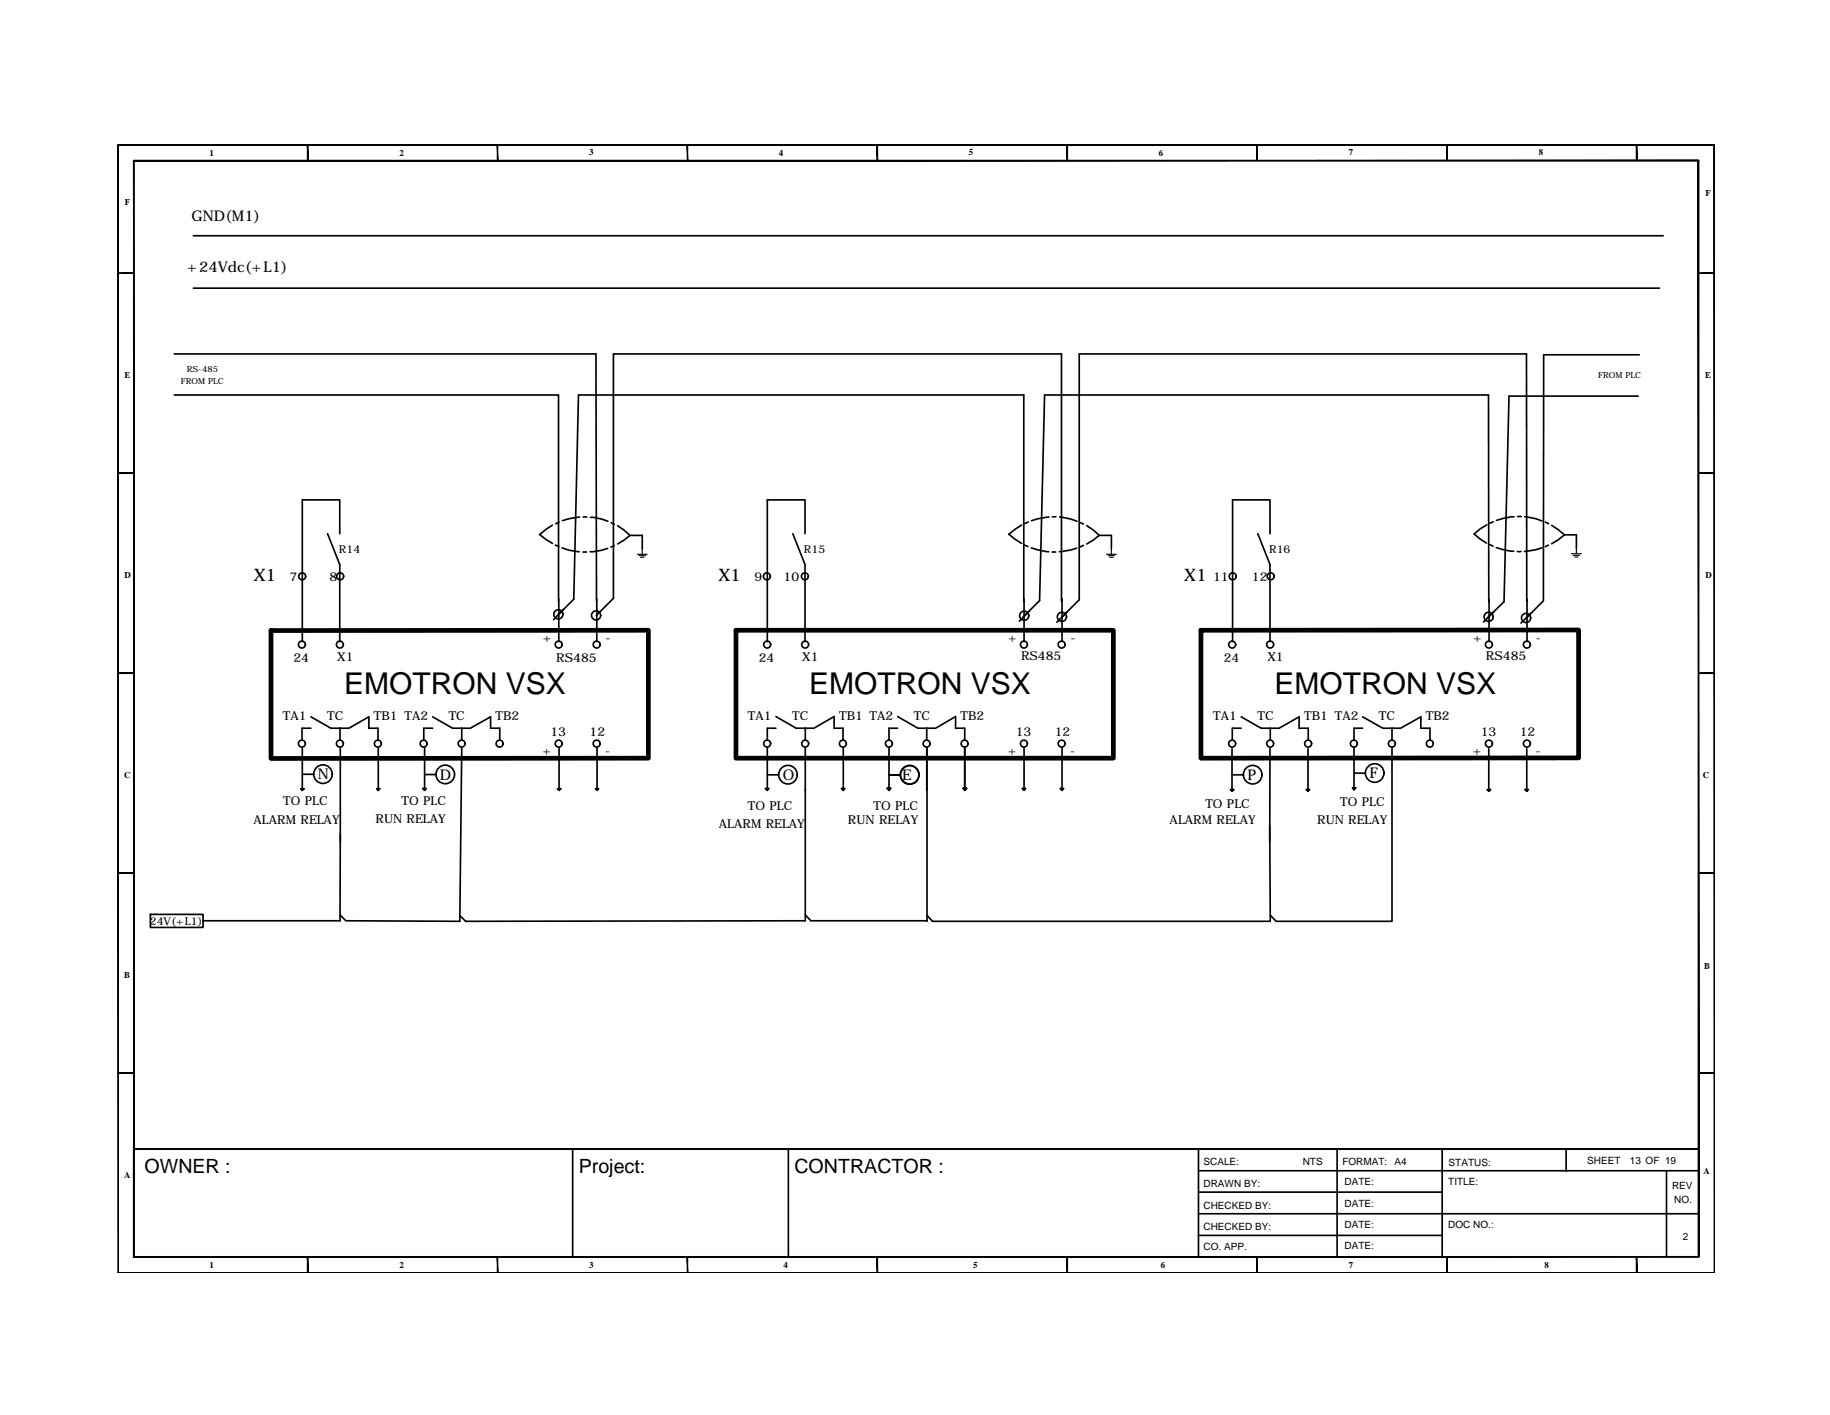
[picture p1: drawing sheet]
<svg xmlns="http://www.w3.org/2000/svg" width="279mm" height="216mm" viewBox="0 0 279 216" stroke-linecap="round" stroke-linejoin="round" font-family="sans-serif">
<!-- layer: FRAME -->
<g fill="#000" stroke="#000" stroke-width=".15">
<path d="M18 22.1v.1l243.8-.1zM18 22.2l243.8-.1v.1z"/>
<path d="M20.4 24.5l.1 167.3v-167.3zM20.4 24.5l.1 167.3h-.1z"/>
<path d="M46.9 22.1l.1 2.4v-2.4zM46.9 22.1l.1 2.4h-.1z"/>
<path d="M75.9 22.1l.1 2.4v-2.4zM75.9 22.1l.1 2.4h-.1z"/>
<path d="M104.9 22.1l.1 2.4v-2.4zM104.9 22.1l.1 2.4h-.1z"/>
<path d="M133.9 22.1l.1 2.4v-2.4zM133.9 22.1l.1 2.4h-.1z"/>
<path d="M162.9 22.1l.1 2.4v-2.4zM162.9 22.1l.1 2.4h-.1z"/>
<path d="M191.9 22.1l.1 2.4v-2.4zM191.9 22.1l.1 2.4h-.1z"/>
<path d="M220.9 22.1l.1 2.4v-2.4zM220.9 22.1l.1 2.4h-.1z"/>
<path d="M249.8 22.1l.2 2.4v-2.4zM249.8 22.1l.2 2.4h-.2z"/>
<path d="M20.4 24.6h238.9v-.1zM20.4 24.5h238.9l-238.9 .1z"/>
<path d="M261.7 22.1l.1 172.1zM261.7 22.1l.1 172.1z"/>
<path d="M18 41.6v.1l2.4-.1zM18 41.7l2.4-.1v.1z"/>
<path d="M259.3 41.6v.1l2.5-.1zM259.3 41.7l2.5-.1v.1z"/>
<path d="M18 72.1v.1l2.4-.1zM18 72.2l2.4-.1v.1z"/>
<path d="M259.3 72.1v.1l2.5-.1zM259.3 72.2l2.5-.1v.1z"/>
<path d="M18 102.6v.2l2.4-.2zM18 102.8l2.4-.2v.2z"/>
<path d="M259.3 102.6v.2l2.5-.2zM259.3 102.8l2.5-.2v.2z"/>
<path d="M18 133.2v.1l2.4-.1zM18 133.3l2.4-.1v.1z"/>
<path d="M259.3 133.2v.1l2.5-.1zM259.3 133.3l2.5-.1v.1z"/>
<path d="M18 163.7v.1l2.4-.1zM18 163.8l2.4-.1v.1z"/>
<path d="M259.3 163.7v.1l2.5-.1zM259.3 163.8l2.5-.1v.1z"/>
<path d="M18 22.1v172.1h.1zM18 22.1h.1v172.1z"/>
<path d="M20.4 191.7v.1l238.9-.1zM20.4 191.8l238.9-.1v.1z"/>
<path d="M46.9 191.8l.1 2.4v-2.4zM46.9 191.8l.1 2.4h-.1z"/>
<path d="M75.9 191.8l.1 2.4v-2.4zM75.9 191.8l.1 2.4h-.1z"/>
<path d="M104.9 191.8l.1 2.4v-2.4zM104.9 191.8l.1 2.4h-.1z"/>
<path d="M133.9 191.8v2.4h.1zM133.9 191.8h.1v2.4z"/>
<path d="M162.9 191.8l.1 2.4v-2.4zM162.9 191.8l.1 2.4h-.1z"/>
<path d="M191.9 191.8l.1 2.4v-2.4zM191.9 191.8l.1 2.4h-.1z"/>
<path d="M220.9 191.8l.1 2.4v-2.4zM220.9 191.8l.1 2.4h-.1z"/>
<path d="M249.8 191.8l.2 2.4v-2.4zM249.8 191.8l.2 2.4h-.2z"/>
<path d="M259.3 24.5v167.3h.1zM259.3 24.5h.1v167.3z"/>
<path d="M18 194.2h243.8zM18 194.2h243.8z"/>
</g>
<path d="M20.4 175.3h238.9zM20.4 175.3v16.5M183 178.6h76.2M183 175.3v16.5M183 181.9h37.2M183 185.2h76.2M183 188.5h37.2" fill="none" stroke="#000" stroke-width=".25"/>
<!-- layer: 0 -->
<g fill="none" stroke="#000" stroke-width=".25">
<path d="M29.5 36h224.4M26.6 54h64.4l.1 37.7M29.5 44h223.9M250.3 54.1h-14.6l-.1 37.6-2.6 2.6M26.6 60.3h58.7v31.5M85.4 79.7l-.5 .2M88.5 78.9l-1.7 .2-.9 .3M89 78.9h.6M90.1 78.9l1.7 .3 1 .3M93.3 79.7l.5 .3M157 79.7l-.5 .2M160.2 78.9l-1.7 .2-1 .3"/>
<path d="M160.7 78.9h.5M161.8 78.9l1.7 .3 .9 .3M164.9 79.7l.5 .3M228 79.6l-.5 .2M231.2 78.9l-1.7 .2-1 .3M231.7 78.8h.6M232.8 78.9l1.7 .2 .9 .4M235.9 79.7l.5 .2M250.1 60.4h-19.7l-.8 31.4-2.5 2.5M51.9 81.4v-5.1h-5.7v21.6M51.9 86.1v11.8M84.3 80.1l-1.9 1.5 1.9 1.3"/>
<path d="M84.8 83.2l.5 .2M85.3 91.4v6.5M85.8 83.6l1 .3 1.6 .3M86.1 92.9l-1.6 1.7M89 84.2h.5M91.1 91.4v6.5M92.8 83.7l-1 .3-1.7 .2M93.8 83.3l-.5 .2M94.3 80.2l1.9 1.5-1.9 1.3M96.2 81.7h1.9v2M122.9 81.4v-5.1h-5.7v21.6M122.9 86.1v11.8"/>
<path d="M156 80.1l-2 1.4 2 1.4M156.3 91.8v-31.5h-68l-.7 31.1-2.5 2.5M156.4 91.4v6.5M156.4 83.2l.5 .2M157.2 93.2l-1.6 1.6M157.5 83.6l.9 .3 1.7 .3M160.6 84.2h.6M162.1 91.8v-37.8h-68.4v37.3l-2.7 2.6M162.2 91.4v6.5M164.4 83.6l-1 .3-1.7 .3M165.4 83.2l-.5 .3M165.9 80.2l1 .6 .9 .9-1.9 1.3"/>
<path d="M167.8 81.7h1.9v2M193.9 81.4v-5.1h-5.7v21.6M193.9 86.1v11.8M227 80.1l-1 .6-.9 .8 1.9 1.4M227.3 91.8v-31.5h-67.8l-.8 31.3-2.5 2.5M227.3 91.4v6.5M227.5 83.1l.4 .2M228.1 93.3l-1.6 1.6M228.4 83.6l1 .2 1.7 .3M231.7 84.1h.5M233.1 91.8v-37.8h-68.3v37.5l-3.5 3.4M233.1 91.4v6.5"/>
<path d="M233.8 93.5l-1.6 1.6M235.4 83.6l-1 .3-1.6 .2M236.4 83.2l-.5 .2M236.9 80.2l2 1.4-1.1 .8-.9 .6M238.9 81.6h1.8v2M46.2 114.1v6.5M46.2 118.1h1.7M47.5 111.1h-1.4v1.8M47.5 109.4l3 1.7h1.4M51.9 111.1h1.4l3-1.7v1.7h1.4v1.8M51.9 111.1v1.8M52 114.1v14.3"/>
<path d="M57.8 114.1v6.5M64.8 114.1v6.5M64.8 118.2h1.8M66.1 111.1h-1.4v1.8M66.1 109.4l3 1.7h1.4M70.5 114l-.3 26.6-17.4-.1-.9-.9M70.5 111.1h1.3l3.1-1.7v1.7h1.4v1.8M70.5 111.1v1.8M85.4 114.1v6.5M91.2 114.1v6.5M117.2 114.1v6.5M117.2 118.2h1.7"/>
<path d="M118.5 111.1h-1.3v1.8M118.5 109.3l3.1 1.8h1.4M123 111.1h1.3l3.1-1.8v1.8h1.3v1.8M123 111.1v1.8M123 114.1v26.4l-51.9 .1-.9-.9M128.7 114.1v6.5M135.7 114.1v6.5M135.7 118.2h1.8M135.7 118.3h1.8M137 111.1h-1.3v1.8M137 109.3l3.1 1.8h1.4M141.5 111.1h1.3l3.1-1.8v1.8h1.4v1.8"/>
<path d="M141.5 111.1v1.8M141.5 114v6.5M141.5 114.1v26.5M147.3 114v6.6M156.4 114.1v6.5M162.2 114.1v6.5M188.1 114.2v6.5M188.1 118.2h1.8M189.5 111.1h-1.4v1.8M189.5 109.4l3 1.7h1.4M193.9 114.2v14.2M193.9 111.1h1.4l3-1.7v1.7h1.4v1.8"/>
<path d="M193.9 111.1v1.8M199.7 114.2v6.5M206.7 114v6.5l.3-.3h-.5l.2 .3M206.7 118h1.8M208 111.1h-1.3v1.8M208 109.4l3.1 1.7h1.4M212.5 111.1h1.3l3.1-1.7v1.7h1.4v1.8M212.5 114v26.6h-17.7l-.8-.9M212.5 111.1v1.8M227.3 114.2v6.5M233.1 114.2v6.5M23 139.5h8v2h-8z"/>
<path d="M45.9 120.3h.6l-.3 .3zM52 127.3l-.1 13.2h-20.9M57.5 120.3h.5l-.2 .3zM64.5 120.3h.6l-.3 .3zM85.1 120.3h.6l-.3 .3zM90.9 120.3h.5l-.2 .3zM116.9 120.3h.5l-.2 .3zM123 139.6l.8 .9h17.7M128.5 120.3h.5l-.3 .3zM135.4 120.3h.6l-.3 .3zM135.4 120.3h.6l-.3 .2zM141.5 139.7l.9 .9h51.5"/>
<path d="M147 120.3h.6l-.3 .3zM147 120.3h.6l-.3 .2zM156.1 120.3h.5l-.2 .3zM161.9 120.3h.5l-.2 .3zM187.8 120.5h.6l-.3 .2zM193.9 126.1v14.4M199.4 120.5h.6l-.3 .2zM227 120.5h.6l-.3 .2zM232.8 120.5h.6l-.3 .2zM87.4 175.3v16.4M120.4 175.3v16.4M204.1 175.3v16.5"/>
<path d="M220.2 175.3v16.5M239.1 175.4v3.3M254.4 178.6v13.2"/>
<circle cx="46.1" cy="98.3" r=".53"/>
<circle cx="46.1" cy="87.9" r=".53"/>
<circle cx="51.9" cy="98.3" r=".53"/>
<circle cx="51.9" cy="87.9" r=".53"/>
<circle cx="85.3" cy="93.7" r=".7"/>
<circle cx="85.3" cy="98.3" r=".53"/>
<circle cx="91" cy="93.9" r=".7"/>
<circle cx="91.1" cy="98.3" r=".53"/>
<circle cx="117.1" cy="87.9" r=".53"/>
<circle cx="117.1" cy="98.3" r=".53"/>
<circle cx="122.9" cy="87.9" r=".53"/>
<circle cx="122.9" cy="98.3" r=".53"/>
<circle cx="156.3" cy="98.3" r=".53"/>
<circle cx="156.4" cy="93.9" r=".7"/>
<circle cx="162.1" cy="98.3" r=".53"/>
<circle cx="162.1" cy="94.1" r=".7"/>
<circle cx="188.1" cy="98.3" r=".53"/>
<circle cx="188.2" cy="87.9" r=".53"/>
<circle cx="193.9" cy="98.3" r=".53"/>
<circle cx="194" cy="87.9" r=".53"/>
<circle cx="227.3" cy="94.1" r=".7"/>
<circle cx="227.3" cy="98.3" r=".53"/>
<circle cx="233" cy="94.3" r=".7"/>
<circle cx="233.1" cy="98.3" r=".53"/>
<circle cx="46.1" cy="113.5" r=".53"/>
<circle cx="49.3" cy="118.1" r="1.42"/>
<circle cx="51.9" cy="113.5" r=".53"/>
<circle cx="57.7" cy="113.5" r=".53"/>
<circle cx="64.7" cy="113.5" r=".53"/>
<circle cx="68" cy="118.2" r="1.42"/>
<circle cx="70.5" cy="113.5" r=".53"/>
<circle cx="76.3" cy="113.5" r=".53"/>
<circle cx="85.3" cy="113.5" r=".53"/>
<circle cx="91.1" cy="113.5" r=".53"/>
<circle cx="117.1" cy="113.5" r=".53"/>
<circle cx="120.3" cy="118.2" r="1.42"/>
<circle cx="122.9" cy="113.5" r=".53"/>
<circle cx="128.7" cy="113.5" r=".53"/>
<circle cx="135.7" cy="113.5" r=".53"/>
<circle cx="138.9" cy="118.2" r="1.42"/>
<circle cx="141.5" cy="113.5" r=".53"/>
<circle cx="147.3" cy="113.5" r=".53"/>
<circle cx="156.3" cy="113.5" r=".53"/>
<circle cx="162.1" cy="113.5" r=".53"/>
<circle cx="188.1" cy="113.5" r=".53"/>
<circle cx="191.3" cy="118.2" r="1.42"/>
<circle cx="193.9" cy="113.5" r=".53"/>
<circle cx="199.7" cy="113.5" r=".53"/>
<circle cx="206.7" cy="113.5" r=".53"/>
<circle cx="209.9" cy="117.9" r="1.42"/>
<circle cx="212.5" cy="113.5" r=".53"/>
<circle cx="218.3" cy="113.5" r=".53"/>
<circle cx="227.3" cy="113.5" r=".53"/>
<circle cx="233.1" cy="113.5" r=".53"/>
</g>
<!-- layer: SHEET -->
<path d="M50 81.4l1.9 4.7M121 81.4l1.9 4.7M192 81.4l1.9 4.7" fill="none" stroke="#000" stroke-width=".25"/>
<!-- layer: 0 -->
<path d="M97.3 84.6h1.5M97.6 84.8h1M97.8 85h.5M98.1 83.6v1M168.9 84.6h1.5M169.2 84.8h1M169.4 85h.5M169.7 83.6v1M239.9 84.5h1.5M240.2 84.7h1M240.4 85h.5M240.7 83.6v.9" fill="none" stroke="#000" stroke-width=".17"/>
<path d="M41.4 96.2h57.6v19.5h-57.6zM112.4 96.2h57.6v19.5h-57.6zM183.4 96.2l57.6-.1v19.5l-57.6 .1z" fill="none" stroke="#000" stroke-width=".72"/>
<g font-size="4.6">
<text x="52.5" y="105.9">EMOTRON VSX</text>
<text x="123.5" y="105.9">EMOTRON VSX</text>
<text x="194.6" y="105.9">EMOTRON VSX</text>
</g>
<g font-size="3">
<text x="22.1" y="179">OWNER :</text>
<text x="88.4" y="179">Project:</text>
<text x="121.3" y="179">CONTRACTOR :</text>
</g>
<g font-size="2.6">
<text x="38.7" y="88.6">X1</text>
<text x="109.7" y="88.6">X1</text>
<text x="180.8" y="88.6">X1</text>
</g>
<g font-size="2.3">
<text x="29.2" y="33.7">GND(M1)</text>
<text x="28.5" y="41.4">+24Vdc(+L1)</text>
<text x="48.5" y="118.9">N</text>
<text x="67.2" y="118.9">D</text>
<text x="119.5" y="119">O</text>
<text x="137.7" y="119">E</text>
<text x="190.5" y="118.9">P</text>
<text x="209.1" y="118.7">F</text>
</g>
<g font-size="1.9">
<text x="44.2" y="88.7">7</text>
<text x="50.3" y="88.7">8</text>
<text x="115.2" y="88.6">9</text>
<text x="119.6" y="88.7">10</text>
<text x="185.2" y="88.7">11</text>
<text x="191.1" y="88.7">12</text>
<text x="44.8" y="101">24</text>
<text x="51.5" y="100.9">X1</text>
<text x="82.9" y="98">+</text>
<text x="84.9" y="101">RS485</text>
<text x="92.5" y="97.9">-</text>
<text x="115.8" y="101">24</text>
<text x="122.5" y="100.9">X1</text>
<text x="153.9" y="98">+</text>
<text x="155.9" y="100.7">RS485</text>
<text x="163.5" y="97.9">-</text>
<text x="186.8" y="101">24</text>
<text x="193.5" y="100.9">X1</text>
<text x="224.9" y="98">+</text>
<text x="226.9" y="100.7">RS485</text>
<text x="234.5" y="97.9">-</text>
<text x="43.2" y="109.9">TA1</text>
<text x="50" y="109.9">TC</text>
<text x="57.1" y="109.9">TB1 TA2</text>
<text x="68.5" y="109.9">TC</text>
<text x="75.7" y="109.9">TB2</text>
<text x="84" y="112.3">13</text>
<text x="90" y="112.3">12</text>
<text x="114.2" y="109.9">TA1</text>
<text x="121" y="109.9">TC</text>
<text x="128.1" y="109.9">TB1 TA2</text>
<text x="139.5" y="109.9">TC</text>
<text x="146.7" y="109.9">TB2</text>
<text x="155.1" y="112.3">13</text>
<text x="161.1" y="112.3">12</text>
<text x="185.2" y="109.9">TA1</text>
<text x="192" y="109.9">TC</text>
<text x="199.1" y="109.9">TB1 TA2</text>
<text x="210.5" y="109.9">TC</text>
<text x="217.7" y="109.9">TB2</text>
<text x="226.1" y="112.3">13</text>
<text x="232" y="112.3">12</text>
<text x="82.8" y="115.3">+</text>
<text x="92.4" y="115.2">-</text>
<text x="153.9" y="115.3">+</text>
<text x="163.4" y="115.2">-</text>
<text x="224.8" y="115.3">+</text>
<text x="234.4" y="115.2">-</text>
<text x="38.7" y="125.7">ALARM RELAY</text>
<text x="43.2" y="122.9">TO PLC</text>
<text x="57.3" y="125.6">RUN RELAY</text>
<text x="61.3" y="122.8">TO PLC</text>
<text x="114.2" y="123.6">TO PLC</text>
<text x="129.5" y="125.7">RUN RELAY</text>
<text x="133.4" y="123.6">TO PLC</text>
<text x="178.6" y="125.8">ALARM RELAY</text>
<text x="184" y="123.3">TO PLC</text>
<text x="201.1" y="125.7">RUN RELAY</text>
<text x="204.6" y="122.9">TO PLC</text>
<text x="109.7" y="126.3">ALARM RELAY</text>
</g>
<g font-size="1.7">
<text x="51.7" y="84.3">R14</text>
<text x="122.7" y="84.3">R15</text>
<text x="193.8" y="84.3">R16</text>
<text x="22.9" y="141.1">24V(+L1)</text>
</g>
<g font-size="1.5">
<text x="183.7" y="177.8">SCALE:</text>
<text x="198.9" y="177.8">NTS</text>
<text x="204.9" y="177.8">FORMAT:</text>
<text x="212.9" y="177.8">A4</text>
<text x="221.2" y="177.9">STATUS:</text>
<text x="242.3" y="177.7">SHEET</text>
<text x="248.8" y="177.7">13 OF 19</text>
<text x="183.7" y="184.4">CHECKED BY:</text>
<text x="183.7" y="181">DRAWN BY:</text>
<text x="205.3" y="184.1">DATE:</text>
<text x="205.3" y="180.8">DATE:</text>
<text x="221.1" y="180.8">TITLE:</text>
<text x="255.3" y="181.4">REV</text>
<text x="255.6" y="183.5">NO.</text>
<text x="183.7" y="190.7">CO. APP.</text>
<text x="183.7" y="187.6">CHECKED BY:</text>
<text x="205.3" y="190.6">DATE:</text>
<text x="205.3" y="187.4">DATE:</text>
<text x="221.1" y="187.4">DOC NO.:</text>
<text x="256.9" y="189.2">2</text>
</g>
<g font-size="1.4">
<text x="32" y="23.7">1</text>
<text x="61" y="23.7">2</text>
<text x="90" y="23.7">3</text>
<text x="118.9" y="23.7">4</text>
<text x="147.9" y="23.7">5</text>
<text x="176.9" y="23.7">6</text>
<text x="205.9" y="23.7">7</text>
<text x="234.9" y="23.7">8</text>
<text x="260.4" y="29.9">F</text>
<text x="19.1" y="31.3">F</text>
<text x="19" y="57.7">E</text>
<text x="260.3" y="57.7">E</text>
<text x="19" y="88.2">D</text>
<text x="260.4" y="88.2">D</text>
<text x="18.9" y="118.7">C</text>
<text x="260" y="118.7">C</text>
<text x="18.9" y="149.2">B</text>
<text x="260.2" y="147.9">B</text>
<text x="18.9" y="179.7">A</text>
<text x="260.1" y="179.1">A</text>
<text x="32" y="193.4">1</text>
<text x="61" y="193.4">2</text>
<text x="90" y="193.4">3</text>
<text x="119.6" y="193.4">4</text>
<text x="148.6" y="193.4">5</text>
<text x="177.2" y="193.4">6</text>
<text x="205.9" y="193.4">7</text>
<text x="235.8" y="193.4">8</text>
</g>
<g font-size="1.3">
<text x="27.6" y="58.7">FROM PLC</text>
<text x="28.5" y="56.7">RS-485</text>
<text x="244" y="57.7">FROM PLC</text>
</g>
</svg>
